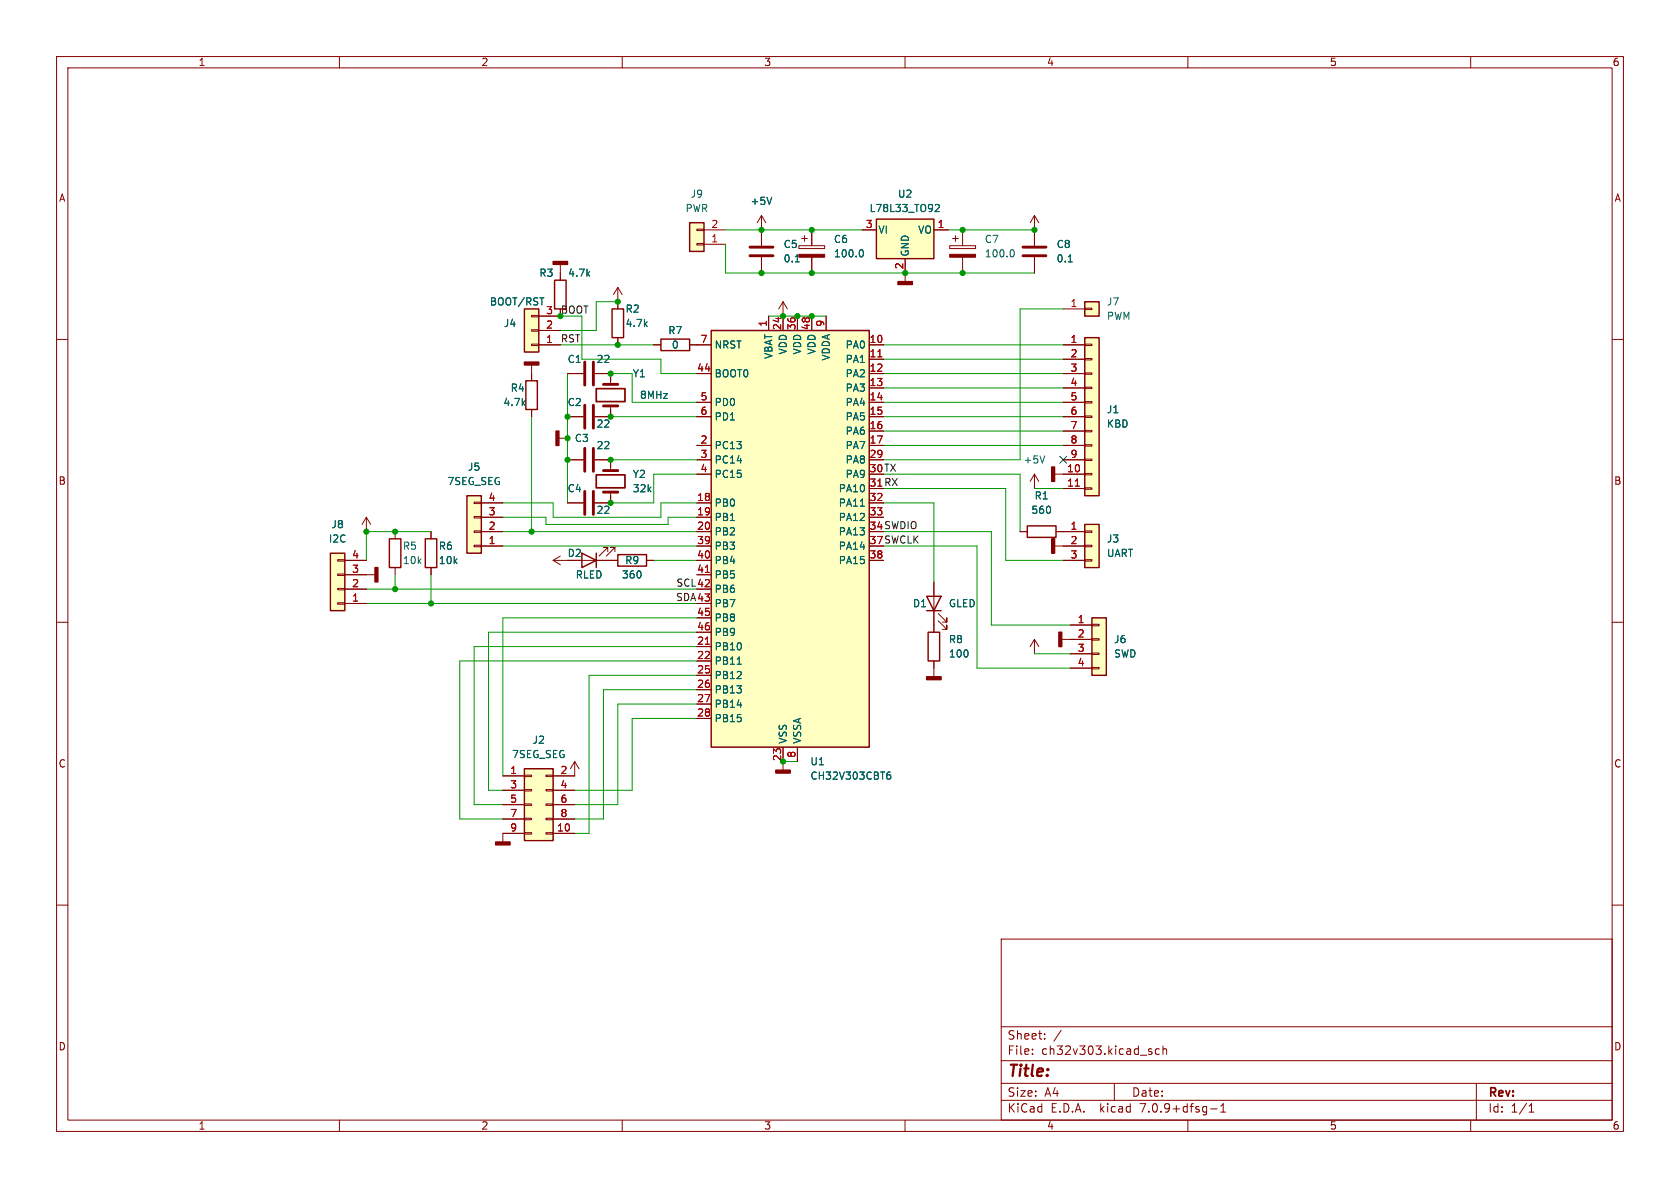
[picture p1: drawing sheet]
<svg xmlns="http://www.w3.org/2000/svg" width="297mm" height="210mm" viewBox="0 0 297 210" stroke-linecap="round" stroke-linejoin="round" font-family="sans-serif">
<g fill="none" stroke="#840000" stroke-width=".18">
<path d="M10 10h277v190h-277zM12 12h273v186h-273zM60 10v2M110 10v2M160 10v2M210 10v2M260 10v2M134.6 38.1v5.3M134.6 38.1l-.7 1.3M134.6 38.1l.8 1.3M182.9 38.1v5.3M182.9 38.1l-.8 1.3"/>
<path d="M182.9 38.1l.7 1.3M10 60h2M94 55.8h1.2v.2h-1.2zM94 58.3h1.2v.2h-1.2zM95.2 58.4h3.9M95.2 55.9h3.9M99.1 46.7v2.8M109.2 50.8v3.8M109.2 59.7v1.3M109.2 50.8l-.7 1.3M109.2 50.8l.8 1.3M123.2 40.5h1.3v.3h-1.3z"/>
<path d="M123.2 43.1h1.3v.2h-1.3zM124.5 40.6h3.8M124.5 43.2h3.8M134.6 45.5v2.8M135.9 55.9v2.5M138.4 53.3v5.1M138.4 53.3l-.7 1.3M138.4 53.3l.8 1.3M141 55.9v2.5M141.2 43.4h4.6v.5h-4.6zM141.7 42.2h1M142.2 41.7v1"/>
<path d="M143.5 40.6v2.8M143.5 45.5v2.8M143.5 55.9v2.5M146 55.9v2.5M152.4 40.6h2.5M160 45.7v4.1M165.1 40.6h2.5M167.9 43.4h4.6v.5h-4.6zM168.4 42.2h1M168.9 41.7v1M170.2 40.6v2.8M170.2 45.5v2.8"/>
<path d="M182.9 45.5v2.8M188 54.6h3.8M191.8 54.5h1.2v.2h-1.2zM285 60h2M94 60.8h1.2v.3h-1.2zM94 64.5v2.8M94 72.4v1.3M95.2 61h3.9M98.8 77.5h1.5M100.3 66h2.8M100.3 73.7h2.8M105.2 66h2.7v1.9"/>
<path d="M107.9 71.8v1.9h-2.7M115.6 61h1.2M121.9 61h3.8M123.2 66h2.5M123.2 71.1h2.5M123.2 73.7h2.5M123.2 78.7h2.5M153.7 61h2.5M153.7 63.5h2.5M153.7 66h2.5M153.7 68.6h2.5M153.7 71.1h2.5"/>
<path d="M153.7 73.7h2.5M153.7 76.2h2.5M153.7 78.7h2.5M188 61h3.8M188 63.5h3.8M188 66h3.8M188 68.6h3.8M188 71.1h3.8M188 73.7h3.8M188 76.2h3.8M188 78.7h3.8M191.8 78.6h1.2v.3h-1.2z"/>
<path d="M191.8 76.1h1.2v.2h-1.2zM191.8 73.5h1.2v.3h-1.2zM191.8 71h1.2v.2h-1.2zM191.8 68.5h1.2v.2h-1.2zM191.8 65.9h1.2v.3h-1.2zM191.8 63.4h1.2v.2h-1.2zM191.8 60.8h1.2v.3h-1.2zM59.7 98.9h1.3v.3h-1.3zM61 99.1h3.8M64.8 91.4l-.8 1.3M64.8 91.4v2.6M64.8 91.4l.7 1.3"/>
<path d="M69.8 94v1.3M76.2 94v1.3M83.8 88.8h1.3v.2h-1.3zM83.8 91.3h1.3v.3h-1.3zM83.8 93.9h1.3v.2h-1.3zM83.8 96.4h1.3v.2h-1.3zM85.1 96.5h3.8M85.1 94h3.8M85.1 88.9h3.8M85.1 91.4h3.8M97.8 99.1h2.5M97.8 99.1l1.3 .7"/>
<path d="M99.1 98.3l-1.3 .8M100.3 81.3h2.8M100.3 88.9h2.8M102.9 99.1h6.3M105.2 81.3h2.7v1.9M107.4 97.5v-.7h-.7h.7l-1.5 1.5M107.9 87v1.9h-2.7M108.7 97.5v-.7h-.8h.8l-1.5 1.5M114.3 99.1h1.3M123.2 83.8h2.5M123.2 81.3h2.5M123.2 99.1h2.5"/>
<path d="M123.2 96.5h2.5M123.2 94h2.5M123.2 88.9h2.5M123.2 91.4h2.5M153.7 81.3h2.5M153.7 99.1h2.5M153.7 88.9h2.5M153.7 91.4h2.5M180.3 94h1.3M182.9 83.8l-.8 1.3M182.9 83.8v2.6M182.9 83.8l.7 1.3"/>
<path d="M186.4 83.8h5.4M186.4 96.5h5.4M186.7 94h5.1M188 86.4h3.8M188 81.3h3.8M188 99.1h3.8M191.8 86.2h1.2v.3h-1.2zM191.8 83.7h1.2v.2h-1.2zM191.8 81.2h1.2v.2h-1.2zM191.8 98.9h1.2v.3h-1.2zM191.8 96.4h1.2v.2h-1.2zM191.8 93.9h1.2v.2h-1.2z"/>
<path d="M10 110h2M59.7 101.5h1.3v.2h-1.3zM59.7 104h1.3v.3h-1.3zM59.7 106.6h1.3v.2h-1.3zM61 106.7h3.8M61 104.1h3.8M61 101.6h5.3M69.8 100.3v1.3M76.2 100.3v1.3M123.2 106.7h2.5M123.2 104.1h2.5M123.2 101.6h2.5"/>
<path d="M123.2 114.3h2.5M123.2 116.8h2.5M123.2 119.4h2.5M123.2 109.2h2.5M123.2 111.8h2.5M165.1 102.9v8.9M165.1 116.8v2.8M165.9 109.7l1.5 1.6v-.8v.8h-.8M165.9 108.5l1.5 1.5v-.8v.8h-.8M182.9 113v2.6M182.9 113l-.8 1.3M182.9 113l.7 1.3"/>
<path d="M187.7 113h5.3M189.2 110.5h3.8M189.2 115.6h3.8M189.2 118.1h3.8M193 118h1.3v.2h-1.3zM193 115.4h1.3v.3h-1.3zM193 112.9h1.3v.3h-1.3zM193 110.4h1.3v.2h-1.3zM285 110h2M88.9 137.2h3.8M88.9 139.7h3.8M92.7 139.6h1.3v.2h-1.3z"/>
<path d="M92.7 137h1.3v.3h-1.3zM96.5 139.6h1.3v.2h-1.3zM96.5 137h1.3v.3h-1.3zM97.8 139.7h3.8M101.6 134.6v2.6h-3.8M101.6 134.6l-.8 1.3M101.6 134.6l.8 1.3M123.2 121.9h2.5M123.2 124.5h2.5M123.2 127h2.5M138.4 132.1v4M141 132.1v2.5"/>
<path d="M10 160h2M88.9 142.2h3.8M88.9 144.8h3.8M92.7 147.2h1.3v.2h-1.3zM92.7 144.7h1.3v.2h-1.3zM92.7 142.1h1.3v.3h-1.3zM92.7 147.3h-3.8v1.5M96.5 147.2h1.3v.2h-1.3zM96.5 144.7h1.3v.2h-1.3zM96.5 142.1h1.3v.3h-1.3zM97.8 147.3h3.8M97.8 142.2h3.8"/>
<path d="M97.8 144.8h3.8M285 160h2M177 166h108v32h-108zM60 198v2M110 198v2M160 198v2M177 194.5h108M177 191.5h108M177 187.5h108M177 181.5h108M182.5 186.3v.1M182.5 185.5v.1"/>
<path d="M184.7 183.6v.1M184.7 182.8v.1M187.6 182.1l-1.3 2M197 191.5v3M203.6 186v.3M205 185.5l-.5-.1-.3 .3v.4l.2 .2h.6M205.6 185.5l.2-.1 .4 .1v.9M205.6 184.9v1.5M210 198v2M214 196h1.2M215.8 196.6h.9M215.8 195.5l.4-.4v1.5"/>
<path d="M260 198v2M261 191.5v6.5M270.3 196.6h.9M270.3 195.5l.4-.4v1.5"/>
</g>
<path d="M136.4 34.9l-.4 1.2M165.4 36.2l.4-.1 .3 .4-.8 .9h.8M95.4 52.6h.8M140.6 46.3h.7M152.2 44.1a.68 .68 0 0 1 .4 .7 .68 .68 0 0 1-.4 .6M178.9 44.1a.68 .68 0 0 1 .4 .7 .68 .68 0 0 1-.4 .6M188.9 46.3h.7M152.1 89.5h.7M184.7 80.6l-.4 1.3M130.3 117.4h.8M156.9 137h.3l.3 .2-.1 .5h-.5M157.4 136.5h-.4l-.2 .3" fill="none" stroke="#006464" stroke-width=".18"/>
<g fill="none" stroke="#840000" stroke-width=".25">
<path d="M121.9 39.4h2.6v5.1h-2.6zM154.9 38.7h10.2v7h-10.2zM92.7 54.6h2.5v7.6h-2.5zM98 49.5h2.1v5.1h-2.1zM108.2 54.6h2v5.1h-2zM116.8 59.9h5.1v2.1h-5.1zM125.7 58.4h28v73.7h-28zM191.8 53.3h2.5v2.6h-2.5zM191.8 59.7h2.5v27.9h-2.5zM93 67.3h2v5.1h-2zM58.4 97.8h2.6v10.2h-2.6zM68.8 95.3h2.1v5h-2.1z"/>
<path d="M75.2 95.3h2v5h-2zM82.5 87.6h2.6v10.2h-2.6zM102.9 97.8l2.5 1.3-2.5 1.2zM105.4 97.8v2.5M109.2 98h5.1v2.1h-5.1zM181.6 93h5.1v2h-5.1zM191.8 92.7h2.5v7.6h-2.5zM163.8 105.4h2.6l-1.3 2.6zM163.8 108h2.6M164.1 111.8h2v5h-2zM193 109.2h2.6v10.2h-2.6zM92.7 135.9h5.1v12.7h-5.1z"/>
</g>
<g fill="#840000" stroke="#840000" stroke-width=".25">
<path d="M158.7 49.8h2.6v.5h-2.6z"/>
<path d="M187.2 111.8h.5v2.5h-.5z"/>
<path d="M185.9 95.3h.5v2.5h-.5z"/>
<path d="M137.2 136.1h2.5v.6h-2.5z"/>
<path d="M92.7 64h2.5v.5h-2.5z"/>
<path d="M185.9 82.6h.5v2.5h-.5z"/>
<path d="M97.8 46.2h2.5v.5h-2.5z"/>
<path d="M87.6 148.8h2.6v.6h-2.6z"/>
<path d="M66.3 100.3h.5v2.6h-.5z"/>
<path d="M163.8 119.6h2.6v.5h-2.6z"/>
<path d="M98.3 76.2h.5v2.5h-.5z"/>
</g>
<g fill="#ffffc2" stroke="#ffffc2" stroke-width=".18">
<path d="M154.9 38.7h10.2v7h-10.2z"/>
<path d="M191.8 53.3h2.5v2.6h-2.5z"/>
<path d="M191.8 59.7h2.5v27.9h-2.5z"/>
<path d="M58.4 97.8h2.6v10.2h-2.6z"/>
<path d="M193 109.2h2.6v10.2h-2.6z"/>
<path d="M191.8 92.7h2.5v7.6h-2.5z"/>
<path d="M121.9 39.4h2.6v5.1h-2.6z"/>
<path d="M92.7 54.6h2.5v7.6h-2.5z"/>
<path d="M92.7 135.9h5.1v12.7h-5.1z"/>
<path d="M82.5 87.6h2.6v10.2h-2.6z"/>
<path d="M125.7 58.4h28v73.7h-28z"/>
</g>
<g fill="#840000" stroke="#840000" stroke-width=".18">
<path d="M167.9 45h4.6v.5h-4.6z"/>
<path d="M141.2 45h4.6v.5h-4.6z"/>
</g>
<g fill="none" stroke="#840000" stroke-width=".51">
<path d="M132.6 45.2h4.1M132.6 43.7h4.1M180.8 45.2h4.1M180.8 43.7h4.1M103.4 64v4.1M103.4 71.6v4.1M103.4 79.2v4.1M104.9 64v4.1M104.9 71.6v4.1M104.9 79.2v4.1M106.7 71.8h2.5M106.7 67.9h2.5"/>
<path d="M103.4 86.9v4M104.9 86.9v4M106.7 87h2.5M106.7 83.2h2.5"/>
</g>
<path d="M155.2 63.1h.7M190.1 85.9h.7M124.7 113.9h.7M124.7 101.2h.7" fill="none" stroke="#a90000" stroke-width=".18"/>
<path d="M105.4 68.7h5.1v2.3h-5.1zM105.4 83.9h5.1v2.3h-5.1z" fill="none" stroke="#840000" stroke-width=".3"/>
<g fill="none" stroke="#009600" stroke-width=".18">
<path d="M99.1 55.9h3.8v7.6h13.9v2.5h6.4M109.2 53.3h-3.8v5.1h-6.3M128.3 40.6h24.1M128.3 43.2v5.1h54.6M135.9 55.9h10.1M167.6 40.6h15.3M188 54.6h-7.7v26.7h-24.1M94 73.7v20.3M99.1 61h16.5M100.3 66v22.9M107.9 73.7h15.3M107.9 66h3.9v5.1h11.4"/>
<path d="M156.2 63.5h31.8M156.2 61h31.8M156.2 73.7h31.8M156.2 78.7h31.8M156.2 76.2h31.8M156.2 71.1h31.8M156.2 66h31.8M156.2 68.6h31.8M76.2 94h-11.4v5.1M88.9 88.9h8.9v2.5h19v-2.5h6.4M88.9 94h34.3M88.9 96.5h34.3"/>
<path d="M88.9 91.4h7.6v1.3h21.6v-1.3h5.1M107.9 81.3h15.3M115.6 99.1h7.6M123.2 83.8h-7.6v5.1h-7.7M156.2 86.4h21.6v12.7h10.2M156.2 88.9h8.9v14M156.2 94h19.1v16.5h13.9M156.2 96.5h16.5v21.6h16.5M156.2 83.8h24.1v10.2M182.9 86.4h5.1M64.8 106.7h58.4M64.8 104.1h58.4"/>
<path d="M69.8 101.6v2.5M76.2 101.6v5.1M123.2 109.2h-34.3v28M123.2 111.8h-36.8v27.9h2.5M123.2 116.8h-41.9v28h7.6M123.2 114.3h-39.4v27.9h5.1M123.2 119.4h-19.1v27.9h-2.5M182.9 115.6h6.3M123.2 127h-11.4v12.7h-10.2M123.2 124.5h-14v17.7h-7.6M123.2 121.9h-16.5v22.9h-5.1M138.4 134.6h2.6"/>
</g>
<path d="M187.4 80.7l1.2 1.2M188.6 80.7l-1.2 1.2" fill="none" stroke="#000084" stroke-width=".18"/>
<g fill="#009600" stroke="#009600" stroke-width=".18">
<circle cx="109.2" cy="61" r=".46"/>
<circle cx="109.2" cy="53.3" r=".46"/>
<circle cx="138.4" cy="55.9" r=".46"/>
<circle cx="141" cy="55.9" r=".46"/>
<circle cx="143.5" cy="55.9" r=".46"/>
<circle cx="94" cy="94" r=".46"/>
<circle cx="107.9" cy="81.3" r=".46"/>
<circle cx="107.9" cy="73.7" r=".46"/>
<circle cx="100.3" cy="81.3" r=".46"/>
<circle cx="100.3" cy="77.5" r=".46"/>
<circle cx="107.9" cy="88.9" r=".46"/>
<circle cx="138.4" cy="134.6" r=".46"/>
<circle cx="182.9" cy="40.6" r=".46"/>
<circle cx="160" cy="48.3" r=".46"/>
<circle cx="170.2" cy="48.3" r=".46"/>
<circle cx="170.2" cy="40.6" r=".46"/>
<circle cx="69.8" cy="104.1" r=".46"/>
<circle cx="76.2" cy="106.7" r=".46"/>
<circle cx="64.8" cy="94" r=".46"/>
<circle cx="69.8" cy="94" r=".46"/>
<circle cx="107.9" cy="66" r=".46"/>
<circle cx="99.1" cy="55.9" r=".46"/>
<circle cx="100.3" cy="73.7" r=".46"/>
<circle cx="134.6" cy="48.3" r=".46"/>
<circle cx="134.6" cy="40.6" r=".46"/>
<circle cx="143.5" cy="40.6" r=".46"/>
<circle cx="143.5" cy="48.3" r=".46"/>
</g>
<text font-size="2.8" fill="#840000" x="178" y="190.9">Title:</text>
<g font-size="2.1" fill="#840000">
<text x="178" y="184">Sheet:</text>
<text x="178" y="186.7">File:</text>
<text x="184.1" y="186.7">ch32v303.kicad_sch</text>
<text x="178" y="196.9">KiCad</text>
<text x="178" y="194.1">Size:</text>
<text x="184.7" y="194.1">A4</text>
<text x="185.7" y="196.9">E.D.A.</text>
<text x="194.6" y="196.9">kicad</text>
<text x="200" y="194.1">Date:</text>
<text x="201.8" y="196.9">7.0.9+dfsg-1</text>
<text x="263" y="194.3">Rev:</text>
<text x="263" y="196.9">Id:</text>
<text x="267.1" y="196.9">1/1</text>
</g>
<g font-size="1.8" fill="#840000">
<text x="35" y="11.9">1</text>
<text x="85" y="11.9">2</text>
<text x="135" y="11.9">3</text>
<text x="185" y="11.9">4</text>
<text x="235" y="11.9">5</text>
<text x="285" y="11.9">6</text>
<text x="10.3" y="35.9">A</text>
<text x="285.3" y="35.9">A</text>
<text x="99.1" y="55.5">BOOT</text>
<text x="153.6" y="83.6">30 TX</text>
<text x="10.3" y="85.9">B</text>
<text x="285.3" y="85.9">B</text>
<text x="153.6" y="93.7">34 SWDIO</text>
<text x="100.3" y="98.7">D2</text>
<text x="153.6" y="96.3">37 SWCLK</text>
<text x="10.3" y="135.9">C</text>
<text x="285.3" y="135.9">C</text>
<text x="10.3" y="185.9">D</text>
<text x="285.3" y="185.9">D</text>
<text x="35" y="199.9">1</text>
<text x="85" y="199.9">2</text>
<text x="135" y="199.9">3</text>
<text x="185" y="199.9">4</text>
<text x="235" y="199.9">5</text>
<text x="285" y="199.9">6</text>
</g>
<g font-size="1.8" fill="#006464">
<text x="122" y="35.2">J9</text>
<text x="158.6" y="35.2">U2</text>
<text x="121.1" y="37.7">PWR</text>
<text x="132.6" y="36.4">+5V</text>
<text x="153.6" y="37.7">L78L33_TO92</text>
<text x="155.2" y="41.5">VI</text>
<text x="162.2" y="41.5">VO</text>
<text x="138.4" y="44">C5</text>
<text x="138.4" y="46.6">0.1</text>
<text x="147.3" y="43.2">C6</text>
<text x="147.3" y="45.7">100.0</text>
<text x="160.9" y="45.5" transform="rotate(-90 160.9 45.5)">GND</text>
<text x="174" y="43.2">C7</text>
<text x="174" y="45.7">100.0</text>
<text x="186.7" y="44">C8</text>
<text x="186.7" y="46.6">0.1</text>
<text x="95.3" y="49.1">R3</text>
<text x="100.3" y="49.1">4.7k</text>
<text x="86.5" y="54.2">BOOT/RST</text>
<text x="89" y="58">J4</text>
<text x="110.5" y="55.5">R2</text>
<text x="110.5" y="58">4.7k</text>
<text x="118" y="59.3">R7</text>
<text x="195.6" y="54.2">J7</text>
<text x="195.6" y="56.7">PWM</text>
<text x="100.3" y="64.4">C1</text>
<text x="105.4" y="64.4">22</text>
<text x="118.7" y="61.8">0</text>
<text x="126.2" y="61.8">NRST</text>
<text x="136.8" y="63.5" transform="rotate(-90 136.8 63.5)">VBAT</text>
<text x="139.3" y="62.8" transform="rotate(-90 139.3 62.8)">VDD</text>
<text x="141.8" y="62.8" transform="rotate(-90 141.8 62.8)">VDD</text>
<text x="144.4" y="62.8" transform="rotate(-90 144.4 62.8)">VDD</text>
<text x="146.9" y="63.8" transform="rotate(-90 146.9 63.8)">VDDA</text>
<text x="149.4" y="61.8">PA0</text>
<text x="149.4" y="64.4">PA1</text>
<text x="88.9" y="72">4.7k</text>
<text x="90.2" y="69.4">R4</text>
<text x="100.3" y="72">C2</text>
<text x="111.8" y="66.9">Y1</text>
<text x="113" y="70.7">8MHz</text>
<text x="126.2" y="66.9">BOOT0</text>
<text x="126.2" y="72">PD0</text>
<text x="149.4" y="66.9">PA2</text>
<text x="149.4" y="69.4">PA3</text>
<text x="149.4" y="72">PA4</text>
<text x="105.4" y="75.8">22</text>
<text x="126.2" y="74.5">PD1</text>
<text x="149.4" y="74.5">PA5</text>
<text x="149.4" y="77.1">PA6</text>
<text x="195.6" y="73.3">J1</text>
<text x="195.6" y="75.8">KBD</text>
<text x="82.6" y="83.4">J5</text>
<text x="101.5" y="78.3">C3</text>
<text x="105.4" y="79.6">22</text>
<text x="126.2" y="79.6">PC13</text>
<text x="126.2" y="82.1">PC14</text>
<text x="149.4" y="79.6">PA7</text>
<text x="149.4" y="82.1">PA8</text>
<text x="180.8" y="82.1">+5V</text>
<text x="79" y="86">7SEG_SEG</text>
<text x="100.3" y="87.2">C4</text>
<text x="111.8" y="84.7">Y2</text>
<text x="111.8" y="87.2">32k</text>
<text x="126.2" y="89.8">PB0</text>
<text x="126.2" y="84.7">PC15</text>
<text x="148.2" y="87.2">PA10</text>
<text x="148.2" y="89.8">PA11</text>
<text x="149.4" y="84.7">PA9</text>
<text x="182.8" y="88.5">R1</text>
<text x="58.5" y="93.6">J8</text>
<text x="105.4" y="91">22</text>
<text x="126.2" y="92.3">PB1</text>
<text x="126.2" y="94.8">PB2</text>
<text x="148.2" y="92.3">PA12</text>
<text x="148.2" y="94.8">PA13</text>
<text x="182.2" y="91">560</text>
<text x="58" y="96.1">I2C</text>
<text x="71.1" y="97.4">R5</text>
<text x="71.1" y="99.9">10k</text>
<text x="77.5" y="97.4">R6</text>
<text x="77.5" y="99.9">10k</text>
<text x="110.4" y="99.9">R9</text>
<text x="126.2" y="97.4">PB3</text>
<text x="126.2" y="99.9">PB4</text>
<text x="148.2" y="97.4">PA14</text>
<text x="148.2" y="99.9">PA15</text>
<text x="195.6" y="96.1">J3</text>
<text x="195.6" y="98.7">UART</text>
<text x="101.7" y="102.5">RLED</text>
<text x="109.8" y="102.5">360</text>
<text x="126.2" y="102.5">PB5</text>
<text x="126.2" y="105">PB6</text>
<text x="126.2" y="107.5">PB7</text>
<text x="161.3" y="107.5">D1</text>
<text x="167.6" y="107.5">GLED</text>
<text x="126.2" y="110.1">PB8</text>
<text x="126.2" y="112.6">PB9</text>
<text x="167.6" y="113.9">R8</text>
<text x="196.9" y="113.9">J6</text>
<text x="126.2" y="115.2">PB10</text>
<text x="126.2" y="117.7">PB11</text>
<text x="167.6" y="116.4">100</text>
<text x="196.9" y="116.4">SWD</text>
<text x="126.2" y="120.2">PB12</text>
<text x="126.2" y="122.8">PB13</text>
<text x="126.2" y="125.3">PB14</text>
<text x="94.1" y="131.7">J2</text>
<text x="126.2" y="127.9">PB15</text>
<text x="139.3" y="131.6" transform="rotate(-90 139.3 131.6)">VSS</text>
<text x="141.8" y="131.6" transform="rotate(-90 141.8 131.6)">VSSA</text>
<text x="90.4" y="134.2">7SEG_SEG</text>
<text x="143.2" y="135.5">U1</text>
<text x="143.2" y="138">CH32V303CBT6</text>
</g>
<g font-size="1.8" fill="#a90000">
<text x="125.7" y="40.4">2</text>
<text x="153" y="40.4">3</text>
<text x="165.7" y="40.4">1</text>
<text x="125.7" y="42.9">1</text>
<text x="159.8" y="47.7" transform="rotate(-90 159.8 47.7)">2</text>
<text x="96.4" y="58.2">2</text>
<text x="96.4" y="55.6">3</text>
<text x="135.6" y="57.9" transform="rotate(-90 135.6 57.9)">1</text>
<text x="138.2" y="58.5" transform="rotate(-90 138.2 58.5)">24</text>
<text x="140.7" y="58.5" transform="rotate(-90 140.7 58.5)">36</text>
<text x="143.3" y="58.5" transform="rotate(-90 143.3 58.5)">48</text>
<text x="145.8" y="57.9" transform="rotate(-90 145.8 57.9)">9</text>
<text x="189.2" y="54.4">1</text>
<text x="96.4" y="60.7">1</text>
<text x="123.1" y="65.8">44</text>
<text x="123.8" y="60.7">7</text>
<text x="153.6" y="60.7">10</text>
<text x="153.6" y="63.2">11</text>
<text x="153.6" y="65.8">12</text>
<text x="189.2" y="60.7">1</text>
<text x="189.2" y="63.2">2</text>
<text x="189.2" y="65.8">3</text>
<text x="123.8" y="70.9">5</text>
<text x="153.6" y="68.3">13</text>
<text x="153.6" y="70.9">14</text>
<text x="189.2" y="68.3">4</text>
<text x="189.2" y="70.9">5</text>
<text x="123.8" y="73.4">6</text>
<text x="153.6" y="73.4">15</text>
<text x="153.6" y="75.9">16</text>
<text x="189.2" y="73.4">6</text>
<text x="189.2" y="75.9">7</text>
<text x="123.8" y="78.5">2</text>
<text x="123.8" y="81">3</text>
<text x="123.8" y="83.6">4</text>
<text x="153.6" y="78.5">17</text>
<text x="153.6" y="81">29</text>
<text x="153.6" y="83.6">30</text>
<text x="188.6" y="83.6">10</text>
<text x="189.2" y="78.5">8</text>
<text x="189.2" y="81">9</text>
<text x="86.3" y="88.6">4</text>
<text x="123.1" y="88.6">18</text>
<text x="153.6" y="86.1">31 RX</text>
<text x="153.6" y="88.6">32</text>
<text x="153.6" y="86.1">31</text>
<text x="188.6" y="86.1">11</text>
<text x="86.3" y="93.7">2</text>
<text x="86.3" y="91.2">3</text>
<text x="123.1" y="91.2">19</text>
<text x="123.1" y="93.7">20</text>
<text x="153.6" y="91.2">33</text>
<text x="153.6" y="93.7">34</text>
<text x="189.2" y="93.7">1</text>
<text x="62.2" y="101.3">3</text>
<text x="62.2" y="98.8">4</text>
<text x="86.3" y="96.3">1</text>
<text x="123.1" y="96.3">39</text>
<text x="123.1" y="98.8">40</text>
<text x="123.1" y="101.3">41</text>
<text x="153.6" y="98.8">38</text>
<text x="153.6" y="96.3">37</text>
<text x="189.2" y="96.3">2</text>
<text x="189.2" y="98.8">3</text>
<text x="62.2" y="106.4">1</text>
<text x="62.2" y="103.9">2</text>
<text x="123.1" y="103.9">42</text>
<text x="123.1" y="106.4">43</text>
<text x="123.1" y="109">45</text>
<text x="123.1" y="111.5">46</text>
<text x="190.4" y="110.2">1</text>
<text x="190.4" y="112.8">2</text>
<text x="123.1" y="114">21</text>
<text x="123.1" y="116.6">22</text>
<text x="123.1" y="119.1">25</text>
<text x="190.4" y="115.3">3</text>
<text x="190.4" y="117.9">4</text>
<text x="123.1" y="121.7">26</text>
<text x="123.1" y="124.2">27</text>
<text x="123.1" y="126.7">28</text>
<text x="90.1" y="136.9">1</text>
<text x="99" y="136.9">2</text>
<text x="138.2" y="134.7" transform="rotate(-90 138.2 134.7)">23</text>
<text x="140.7" y="134.1" transform="rotate(-90 140.7 134.1)">8</text>
<text x="90.1" y="139.4">3</text>
<text x="90.1" y="142">5</text>
<text x="99" y="139.4">4</text>
<text x="99" y="142">6</text>
<text x="90.1" y="144.5">7</text>
<text x="90.1" y="147.1">9</text>
<text x="98.4" y="147.1">10</text>
<text x="99" y="144.5">8</text>
</g>
<g font-size="1.8" fill="#0f0f0f">
<text x="99.1" y="60.6">RST</text>
<text x="119.4" y="106.3">SDA43</text>
<text x="119.5" y="103.8">SCL42</text>
</g>
</svg>
